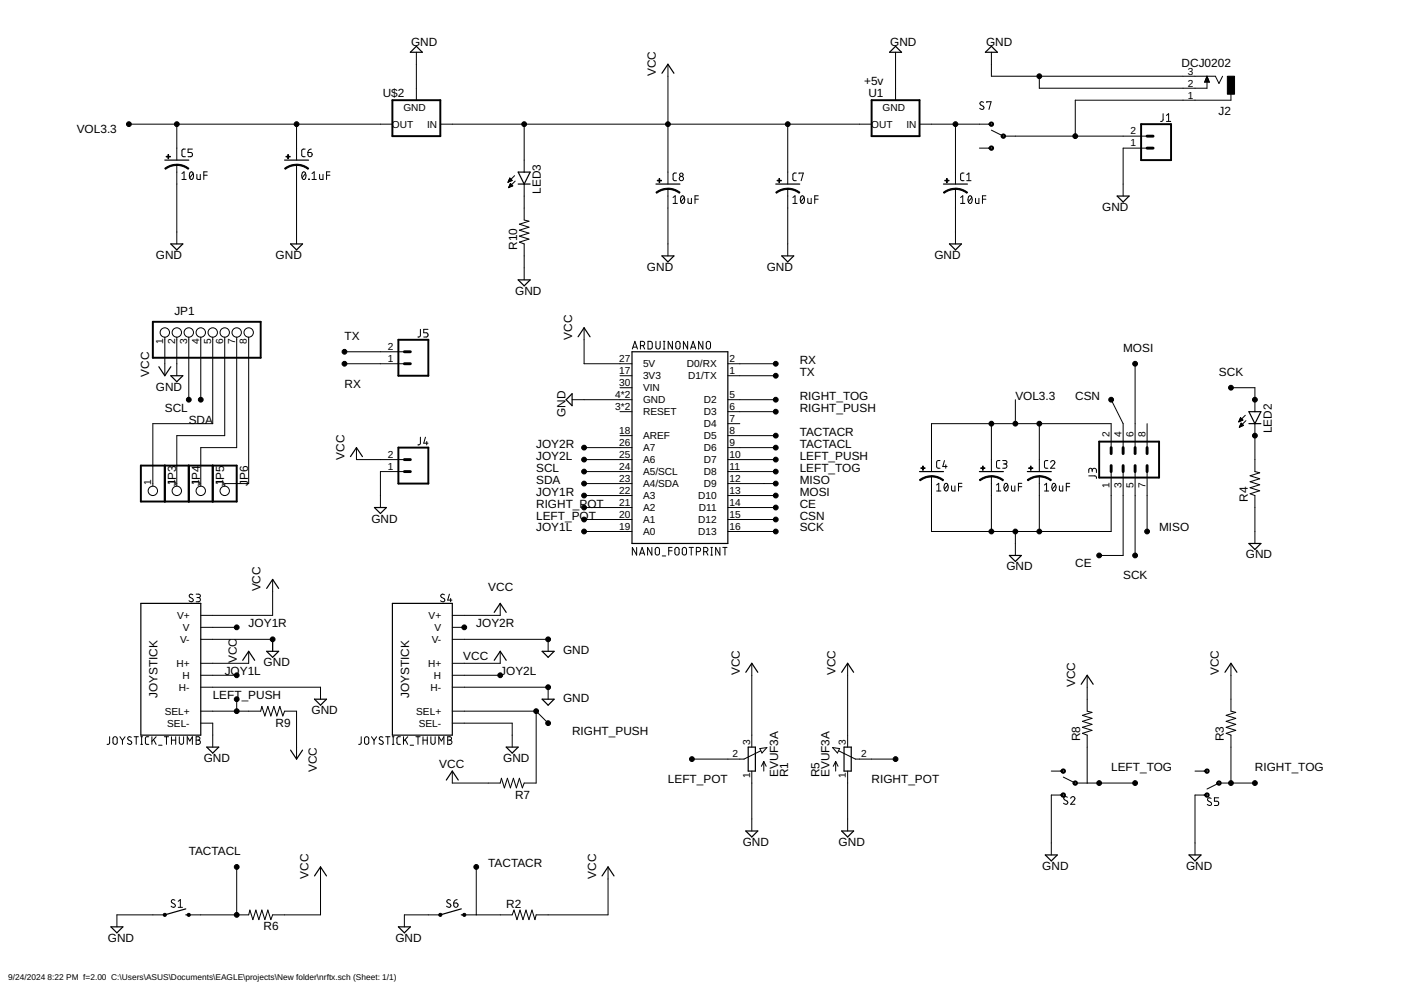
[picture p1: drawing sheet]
<svg xmlns="http://www.w3.org/2000/svg" width="594mm" height="420mm" viewBox="0 0 594 420" stroke-linecap="round" stroke-linejoin="round" font-family="sans-serif">
<g fill="none" stroke="#000" stroke-width=".42">
<path d="M176.6 22.2v20.3M283.2 27.2v50.8M379.8 22.2v20.3M420.4 22.2v10.1h95l1.5 3.1 1.5-3.1M440.7 32.3v5.1h71.1v-5.1M510.9 34.6h1.8M511 34.3h1.6M511.1 34.1h1.4M511.2 33.8h1.2M511.3 33.5h1M511.5 33.2h.7M511.6 33h.5"/>
<path d="M511.7 32.7h.3M511.8 32.4h.1M511.8 32.3l1 2.6h-2zM522 39.9v2.6h-66v15.2M54.7 52.6h111.7M75 52.6v15.3M125.8 52.6v15.3M186.7 52.6h182.9M222.3 52.6v20.4M334 52.6v25.4M389.9 52.6h30.5M405.2 52.6v25.4"/>
<path d="M417 43.4a.81 .81 0 0 0-1.2-.2 .81 .81 0 0 0 .1 1.3l1 .5a.82 .82 0 0 1 0 1.3 .82 .82 0 0 1-1.2-.2l-.3-.2M418.4 43.5v-.4h1.9l-.9 3.3M420.4 55.2l5.1 2.5h60.9M493.2 48.2v2.8l-.5 .4-.6 .1M494.6 51.5h1.8M494.6 48.9l.9-.7v3.3M75 69.9v33.5M77.2 73.6l.8-.7v3.2M77.2 76.1h1.8M78.6 63.2l-1.2 .1-.2 .6 .1 2.2 1.3 .3M80.6 73.1a.86 .86 0 0 1 1.1-.1 .86 .86 0 0 1 .3 1.1 1.39 1.39 0 0 1-1 2 2.27 2.27 0 0 1-.4-3zM81.6 63.2h-1.8v1.4h1a.91 .91 0 0 1 .8 .9 .91 .91 0 0 1-.8 .9h-1"/>
<path d="M81.9 73.6l-1.4 1.8M83.5 73.9v1.8l.5 .4h.9v-2.2M86.4 74.3h1.5M87.9 72.9h-1.5v3.2M125.8 69.9v33.5M128.3 73.1a.87 .87 0 0 1 1.1-.1 .87 .87 0 0 1 .3 1.1 1.41 1.41 0 0 1-1 2 2.27 2.27 0 0 1-.4-3zM129.4 63.2l-1.2 .1-.2 .6 .1 2.2 1.3 .3M129.6 73.6l-1.5 1.8M130.6 64.6h1a.91 .91 0 0 1 .8 1 .91 .91 0 0 1-1 .8 .91 .91 0 0 1-.8-.8zM130.9 75.9l.2 .2zM132 63.2l-1.1 .6-.3 .8M132.3 76.1h1.8"/>
<path d="M132.3 73.6l.9-.7v3.2M135.5 73.9l.1 1.8 .5 .4h.9v-2.2M138.5 74.3h1.4M139.9 72.9h-1.4v3.2M215.5 77.2h.1M215.6 76.9h.6M215.7 76.6h1.2M215.8 79.4h.3M215.8 76.4h1.3M215.9 79.1h.8M215.9 76.1h.9M216 78.8h1.4"/>
<path d="M216 75.8h.5M216.1 78.5h1.1M216.2 75.5h.1M216.2 75.5l1 1-1.8 .8zM216.2 78.3h.7M216.3 78h.4M216.4 77.8l1 1-1.7 .8zM218.2 74.5l-2.8 2.8M218.5 76.8l-2.8 2.8M222.3 78v15.3l2 .5-4.1 1.3 4.1 1.2-4.1 1.3 4.1 1.2-4.1 1.3 4.1 1.3-4.1 1.3 2.1 .7v15.3M286.9 73.4l-1.2 .1-.3 .6 .2 2.2 1.3 .3M337.7 73.4l-1.2 .1-.3 .6 .2 2.2 1.3 .3"/>
<path d="M338.8 73.7v-.3h1.8l-.9 3.2M408.8 73.4l-1.2 .1-.3 .6 .2 2.2 1.3 .3M409.9 76.6h1.9M409.9 74.1l.9-.7v3.2M415.3 62.8h5.1M486.4 62.8h-10.2v20.3M283.2 80.1v28.4M285.4 86.3h1.8M285.4 83.7l.9-.7v3.3M288.9 83.3a.88 .88 0 0 1 1.1-.1 .88 .88 0 0 1 .3 1 1.41 1.41 0 0 1-1.1 2 2.29 2.29 0 0 1-.3-2.9zM290.2 83.7l-1.5 1.8M291.7 84.1l.1 1.8 .5 .4h.9v-2.2"/>
<path d="M294.7 84.5h1.4M296.1 83h-1.4v3.3M334 80.1v28.4M336.2 86.3h1.8M336.2 83.7l.9-.7v3.3M339.7 83.3a.88 .88 0 0 1 1.1-.1 .88 .88 0 0 1 .3 1 1.41 1.41 0 0 1-1.1 2 2.29 2.29 0 0 1-.3-2.9zM341 83.7l-1.5 1.8M342.5 84.1l.1 1.8 .5 .4h.9v-2.2M345.5 84.5h1.4M346.9 83h-1.4v3.3M405.2 80.1v23.3M407.3 83.7l.9-.7v3.3"/>
<path d="M407.3 86.3h1.8M410.8 83.3a.87 .87 0 0 1 1.1-.1 .87 .87 0 0 1 .3 1 1.39 1.39 0 0 1-1 2 2.29 2.29 0 0 1-.4-2.9zM412.1 83.7l-1.5 1.8M413.7 84.1v1.8l.5 .4h.9v-2.2M416.6 84.5h1.5M418.1 83h-1.5v3.3M178.3 139.6l-.1 2.8-.2 .4-.8 .1M181.5 139.6h-1.8v1.5h1.1a.92 .92 0 0 1 .7 .9 .92 .92 0 0 1-.7 .9h-1.1M247.7 139v15.2h20.3M69.9 142.9v16.4M75 142.9v16.4M80.1 142.9v26.6"/>
<path d="M85.1 142.9v26.6M90.2 142.9v36.7h-25.4v26.5M95.3 142.9v41.8h-20.3v21.4M100.4 142.9v46.9h-15.3v16.3M105.5 142.9v62.1h-10.2v1.1M146.1 154.2h25.4M146.1 149.1h25.4M262.9 159.3h5.1M268.1 148l1.1-3.3 1.1 3.3M268.4 147.2h1.6M271.6 146.5h.9a.91 .91 0 0 0 .9-.9 .91 .91 0 0 0-.9-.9h-.9v3.3M272.6 146.5l.8 1.5"/>
<path d="M274.8 144.7l1.1 .1 .7 .6v1.9l-.7 .7h-1.1zM278.1 144.7v2.4a.9 .9 0 0 0 .9 .9 .9 .9 0 0 0 .9-.9v-2.4M281.3 144.7h.7M281.3 148h.7M281.6 144.7v3.3M285.1 144.7v3.3l-1.8-3.3v3.3M286.9 144.9a.9 .9 0 0 1 .9-.1 .9 .9 0 0 1 .6 .8v1.5a.91 .91 0 0 1-.9 .9 .91 .91 0 0 1-.9-.9v-1.5zM291.6 144.7v3.3l-1.8-3.3v3.3M292.8 148l1.1-3.3 1.1 3.3M293.1 147.2h1.6M298 144.7v3.3l-1.8-3.3v3.3M299.8 144.9a.9 .9 0 0 1 1-.1 .9 .9 0 0 1 .5 .8v1.5a.9 .9 0 0 1-.9 .9 .9 .9 0 0 1-.9-.9v-1.7z"/>
<path d="M308.6 154.2h20.4M308.6 159.3h20.4M481.3 154.2v35.6M242.6 169.5h25.4M262.9 174.5h5.1M262.9 164.4h5.1M308.6 174.5h20.4M308.6 169.5h20.4M308.6 179.6h5.1M420.4 179.6v20.3M430.6 169.5v10.1M440.7 179.6v20.3"/>
<path d="M471.2 169.5l5 10.1v10.2M486.4 179.6v10.2M522 164.4h10.1v10.1M525.3 178.8h.2M525.4 178.5h.8M525.6 178.2h1.2M525.7 177.9h1.2M525.8 177.7h.8M525.9 177.4h.5M526 177.1l1 1-1.7 .8zM526 177.1h.1M526.1 179.9h.7"/>
<path d="M526.2 179.6h.3M528.1 176.1l-2.8 2.8M528.3 178.4l-2.8 2.7M532.1 179.6v20.3l2.1 .5-4.1 1.3 4.1 1.3-4.1 1.3 4.1 1.2-4.1 1.3 4.1 1.3-4.1 1.2 2 .8v20.3M151.2 189.8v5.1h20.3M171.5 199.9h-10.2v15.3M178.3 185.4l-.1 2.7-.4 .5h-.6M180.4 185.4l-.7 2.5h1.8M181 187.2v1.4M247.7 189.8h20.3M247.7 194.9h20.3M247.7 199.9h20.3"/>
<path d="M262.9 184.7h5.1M308.6 184.7h20.4M308.6 189.8h20.4M308.6 194.9h20.4M308.6 199.9h20.4M398.6 195.3h-.9l-.5 .7 .1 2.2 1.3 .3M400.5 195.3l-.7 2.5h1.8M401 197.1v1.4M424 195.3h-.9l-.5 .7 .1 2.2 1.3 .3M425.2 195.3h1.1a.72 .72 0 0 1 .7 .7 .72 .72 0 0 1-.7 .7h-.8M426.1 196.7a.91 .91 0 0 1 .9 .9 .91 .91 0 0 1-.9 .9h-.9M444.3 195.3h-.9l-.5 .7 .1 2.2 1.3 .3"/>
<path d="M445.5 196a.89 .89 0 0 1 1.3-.7 .89 .89 0 0 1 .2 1.4l-1.5 1.8h1.8M463.1 199.4a.9 .9 0 0 1 .9-.9 .9 .9 0 0 1 .9 .9v.9M463.1 200v-.7a.72 .72 0 0 0-.7-.8 .72 .72 0 0 0-.7 .8v1M471.2 189.8v-10.2h-76.2v20.3M471.2 199.9v25.4h-76.2v-23.3M476.2 199.9v35.6h-10.1M481.3 199.9v35.6M486.4 199.9v25.4M525.6 180.9h.4M525.7 180.7h.9M525.9 180.4h1.4M526 180.1h1"/>
<path d="M527.3 180.4l-1-1-.8 1.7M527.3 180.4l-1.8 .7M247.7 205h20.3M247.7 210.1h20.3M247.7 215.2h20.3M308.6 205h20.4M308.6 210.1h20.4M308.6 215.2h20.4M397.2 208.2h1.8M397.2 205.6l.9-.7v3.3M400.8 205a.9 .9 0 0 1 1 .2 .9 .9 0 0 1 .3 .9 1.39 1.39 0 0 1-1.1 2 2.23 2.23 0 0 1-.2-3.1zM401.9 205.6l-1.4 1.9"/>
<path d="M403.5 206v1.8l.5 .4h.9v-2.2M406.4 206.4h1.5M407.9 204.9h-1.5v3.3M420.4 202v23.3M422.6 208.2h1.8M422.6 205.6l.9-.7v3.3M426.2 205a.9 .9 0 0 1 1 .2 .9 .9 0 0 1 .3 .9 1.39 1.39 0 0 1-1.1 2 2.23 2.23 0 0 1-.2-3.1zM427.3 205.6l-1.4 1.9M428.9 206v1.8l.5 .4h.9v-2.2M431.8 206.4h1.5M433.3 204.9h-1.5v3.3M440.7 202v23.3"/>
<path d="M442.9 205.6l.9-.7v3.3M442.9 208.2h1.8M446.5 205a.91 .91 0 0 1 1 .2 .91 .91 0 0 1 .3 .9 1.38 1.38 0 0 1-1.1 2 2.26 2.26 0 0 1-.2-3.1zM447.6 205.6l-1.4 1.9M449.2 206v1.8l.5 .4h1v-2.2M452.2 206.4h1.4M453.6 204.9h-1.4v3.3M461.7 201.8h2.7l.5 .4v.6M247.7 220.3h20.3M247.7 225.3h20.3M270 232.1v3.3l-1.9-3.3v3.3M271.2 235.4l1.1-3.3 1.1 3.3"/>
<path d="M271.5 234.5h1.6M276.4 232.1v3.3l-1.8-3.3v3.3M278.2 232.3a.9 .9 0 0 1 .9-.1 .9 .9 0 0 1 .5 .8v1.4a.9 .9 0 0 1-.9 .9 .9 .9 0 0 1-.9-.9zM280.8 235.7h1.5M283.6 233.5h1.4M285 232.1h-1.4v3.3M286.5 232.3a.9 .9 0 0 1 1-.1 .9 .9 0 0 1 .5 .8v1.4a.9 .9 0 0 1-.9 .9 .9 .9 0 0 1-.9-.9zM289.6 232.3a.92 .92 0 0 1 1-.1 .92 .92 0 0 1 .5 .8v1.4a.9 .9 0 0 1-.9 .9 .9 .9 0 0 1-.9-.9zM292.2 232.1h1.8M293.1 232.1v3.3M295.3 233.9h.9a.9 .9 0 0 0 .9-.9 .9 .9 0 0 0-.9-.9h-.9v3.3M298.4 233.9h.9a.9 .9 0 0 0 .9-.9 .9 .9 0 0 0-.9-.9h-.9v3.3"/>
<path d="M299.5 233.9l.7 1.5M301.4 232.1h.7M301.4 235.4h.7M301.8 232.1v3.3M305.3 232.1v3.3l-1.8-3.3v3.3M306.5 232.1h1.8M307.4 232.1v3.3M308.6 220.3h20.4M308.6 225.3h20.4M430.6 225.3v10.2M81.8 252.2a.81 .81 0 0 0-1.3-.2 .81 .81 0 0 0 .1 1.3l1 .5a.84 .84 0 0 1 0 1.3 .84 .84 0 0 1-1.2-.2l-.3-.2M83.2 251.9h1a.72 .72 0 0 1 .8 .7 .72 .72 0 0 1-.8 .7h-.7"/>
<path d="M84.1 253.3a.9 .9 0 0 1 .9 .9 .9 .9 0 0 1-.9 .9h-.9M115.6 245.7v15.2h-30.5M188.4 252.2a.82 .82 0 0 0-1.2-.2 .82 .82 0 0 0 .1 1.3l1 .5a.83 .83 0 0 1 0 1.3 .83 .83 0 0 1-1.3-.2l-.2-.2M190.6 251.9l-.8 2.5h1.8M191.1 253.7v1.4M212.1 255.8v5.1h-20.3M85.1 266h15.3M85.1 271.1h30.5v5M105.5 276.1v5.1h-20.4M191.8 266h5.1M191.8 271.1h40.6v5M212.1 276.1v5.1h-20.3"/>
<path d="M85.1 286.3h15.3M85.1 291.4h50.8v5M100.4 296.4v5.1M191.8 286.3h20.3M191.8 291.4h40.6v5M318.8 281.2v35.6M359.4 281.2v35.6M461 286.3v15.2l2 .5-4 1.3 4 1.3-4 1.2 4 1.3-4 1.3 4 1.2-4 1.3 2 .8v20.3M522 281.2v20.3l2 .5-4.1 1.3 4.1 1.3-4.1 1.2 4.1 1.3-4.1 1.3 4.1 1.2-4.1 1.3 2.1 .8v20.3M46.5 312.4v2.7l-.5 .5h-.6M48.2 312.6a.88 .88 0 0 1 1-.2 .88 .88 0 0 1 .5 .8v1.5a.9 .9 0 0 1-.9 .9 .9 .9 0 0 1-.9-.9v-1.5zM50.8 312.4l1.1 1.5"/>
<path d="M51.9 313.9v1.7M53 312.4l-1.1 1.5M55.7 312.6a.82 .82 0 0 0-1.3-.1 .82 .82 0 0 0 .1 1.2l1 .5a.83 .83 0 0 1 0 1.3 .83 .83 0 0 1-1.2-.2l-.2-.1M56.9 312.4h1.8M57.8 312.4v3.2M59.7 315.6h.7M59.7 312.4h.7M60 312.4v3.2M63.1 312.4h-1l-.4 .7 .1 2.2 1.3 .3M64.4 312.4v3.2M65.1 313.6l1.1 2M66.2 312.4l-1.8 1.9"/>
<path d="M67.2 316h1.5M69.7 312.4h1.8M70.6 312.4v3.2M72.7 312.4v3.2M72.7 313.8h1.8M74.5 312.4v3.2M76 312.4v2.3a.91 .91 0 0 0 .9 .9 .91 .91 0 0 0 1-.9v-2.3M79.4 315.6v-3.2l1.1 1.8 1.1-1.8v3.2M83.2 312.4h.9a.72 .72 0 0 1 .7 .7 .72 .72 0 0 1-.7 .7 .9 .9 0 0 1 .9 .9 .9 .9 0 0 1-.9 .9h-.9zM83.2 313.8h.9M85.1 301.5h25.4l.5-2 1.3 4.1 1.3-4.1 1.3 4.1 1.2-4.1 1.3 4.1 1.3-4.1 1.2 4.1 .8-2.1h5.1v20.3M85.1 306.6h5.1v10.2"/>
<path d="M153.2 312.4l-.1 2.7-.4 .5h-.6M154.9 312.6a.89 .89 0 0 1 1-.2 .89 .89 0 0 1 .5 .8v1.5a.9 .9 0 0 1-.9 .9 .9 .9 0 0 1-.9-.9v-1.5zM157.5 312.4l1.1 1.5M158.6 313.9v1.7M159.7 312.4l-1.1 1.5M162.3 312.6a.82 .82 0 0 0-1.2-.1 .82 .82 0 0 0 .1 1.2l1 .5a.84 .84 0 0 1 0 1.3 .84 .84 0 0 1-1.2-.2l-.3-.1M163.5 312.4h1.9M164.4 312.4v3.2M166.4 315.6h.7M166.4 312.4h.7M166.7 312.4v3.2M169.8 312.4h-1l-.5 .7 .2 2.2 1.3 .3"/>
<path d="M171.1 312.4v3.2M171.8 313.6l1.1 2M172.9 312.4l-1.8 1.9M173.9 316h1.5M176.4 312.4h1.8M177.2 312.4v3.2M179.4 313.8h1.8M179.4 312.4v3.2M181.2 312.4v3.2M182.7 312.4v2.3a.9 .9 0 0 0 .9 .9 .9 .9 0 0 0 .9-.9v-2.3M186.1 315.6v-3.2l1.1 1.8 1-1.8v3.2M189.8 312.4h.9a.72 .72 0 0 1 .8 .7 .72 .72 0 0 1-.8 .7 .9 .9 0 0 1 1 .9 .9 .9 0 0 1-1 .9h-.9z"/>
<path d="M189.8 313.8h.9M191.8 301.5h35.6M191.8 306.6h25.4v10.2M227.4 301.5v30.5h-5.1l-.8 2-1.3-4-1.2 4-1.3-4-1.3 4-1.2-4-1.3 4-1.3-4-.5 2h-20.3v-5.1M227.4 301.5l5 5.1M322.2 317.4l3-.5-2.1 2.4zM322.5 318.3l-7 3.5h-22.1M353 316.9l3 .5-.9 1.9zM355.7 318.3l7 3.5h17.1M318.8 326.9v25.4M323.9 322.9v4M323.9 322.9l1 2"/>
<path d="M323.9 322.9l-1 2M354.4 322.9v4M354.4 322.9l-1.1 2M354.4 322.9l1 2M359.4 326.9v25.4M445.8 326.9h5.1M450.9 329.5l5.1 2.5h25.3M450.9 337.1h-5.1v25.4M452.6 338a.81 .81 0 0 0-1.2-.2 .81 .81 0 0 0 0 1.3l1 .5a.84 .84 0 0 1 .1 1.3 .84 .84 0 0 1-1.3-.2l-.2-.1M454 338.5a.89 .89 0 0 1 1.3-.7 .89 .89 0 0 1 .2 1.4l-1.5 1.8h1.8M506.7 326.9h5.1M511.8 337.1h-5.1v25.4"/>
<path d="M513.6 338.5a.81 .81 0 0 0-1.3-.1 .81 .81 0 0 0 .1 1.2l1 .5a.84 .84 0 0 1 0 1.3 .84 .84 0 0 1-1.2-.2l-.3-.1M516.8 338.2h-1.8v1.5h1a.92 .92 0 0 1 .8 .9 .92 .92 0 0 1-.8 .9h-1M532.1 332h-15.2l-5.1 2.5M100.4 367.6v20.3M135.9 367.6v20.3h-20.3l-.7 2-1.3-4.1-1.3 4.1-1.3-4.1-1.2 4.1-1.3-4.1-1.3 4.1-1.2-4.1-.5 2.1h-25.4M202 367.6v20.3M257.8 367.6v20.3h-30.4l-.6 2-1.2-4.1-1.3 4.1-1.3-4.1-1.2 4.1-1.3-4.1-1.3 4.1-1.2-4.1-.8 2.1h-20.3M69.9 387.9h-20.3v5.1M74.2 381.7a.81 .81 0 0 0-1.3-.2 .81 .81 0 0 0 .1 1.3l1 .5a.83 .83 0 0 1 0 1.3 .83 .83 0 0 1-1.2-.2l-.2-.2M75.6 382.1l.9-.7v3.3M75.6 384.7h1.8M186.7 387.9h-15.2v5.1"/>
<path d="M191 381.7a.81 .81 0 0 0-1.2-.2 .81 .81 0 0 0 0 1.3l1 .5a.84 .84 0 0 1 .1 1.3 .84 .84 0 0 1-1.3-.2l-.2-.2M192.4 382.9h1.1a.91 .91 0 0 1 .7 1 .91 .91 0 0 1-.9 .8 .91 .91 0 0 1-.9-.9zM193.8 381.4l-.8 .3-.6 1.2"/>
<circle cx="288.9" cy="74.1" r=".72"/>
<circle cx="288.9" cy="75.7" r=".9"/>
<circle cx="69.9" cy="141" r="1.99"/>
<circle cx="75" cy="141" r="1.99"/>
<circle cx="80.1" cy="141" r="1.99"/>
<circle cx="85.1" cy="141" r="1.99"/>
<circle cx="90.2" cy="141" r="1.99"/>
<circle cx="95.3" cy="141" r="1.99"/>
<circle cx="100.4" cy="141" r="1.99"/>
<circle cx="105.5" cy="141" r="1.99"/>
<circle cx="64.8" cy="208.1" r="1.99"/>
<circle cx="75" cy="208.1" r="1.99"/>
<circle cx="85.1" cy="208.1" r="1.99"/>
<circle cx="95.3" cy="208.1" r="1.99"/>
</g>
<g fill="none" stroke="#000" stroke-width=".51">
<path d="M176.6 19.6l2.5 2.6h-5.1zM379.8 19.6l2.5 2.6h-5.1zM420.4 19.6l2.5 2.6h-5zM280.7 31.1l2.5-3.9 2.6 3.9M69.9 67.9h10.2M120.7 67.9h10.1M219.7 78h5.1M219.7 73h5.1l-2.5 5zM278.2 78h10.1M329 78h10.1M400.1 78h10.1M473.7 83.1h5.1l-2.6 2.6z"/>
<path d="M72.4 103.4h5.1l-2.5 2.6zM123.2 103.4h5.1l-2.5 2.6zM219.7 118.7h5.1l-2.5 2.5zM280.7 108.5h5.1l-2.6 2.5zM331.5 108.5h5.1l-2.6 2.5zM402.6 103.4h5.1l-2.5 2.6zM67.4 155.5l2.5 3.8 2.5-3.8M72.4 159.3h5.1l-2.5 2.5zM245.1 142.8l2.6-3.8 2.5 3.8M268 149.1h40.6v81.3h-40.6zM242.6 166.9v5.1l-2.5-2.5zM529.6 174.5h5.1l-2.6 5.1z"/>
<path d="M529.6 179.6h5.1M148.6 193.6l2.6-3.8 2.5 3.8M389.9 199.9h10.2M415.3 199.9h10.2M435.6 199.9h10.2M158.8 215.2h5.1l-2.6 2.5zM428 235.5h5.1l-2.5 2.5zM529.6 230.4h5.1l-2.6 2.6zM59.7 255.8h25.4v55.9h-25.4zM113.1 249.5l2.5-3.8 2.6 3.8M166.4 255.8h25.4v55.9h-25.4zM209.6 259.6l2.5-3.8 2.6 3.8"/>
<path d="M102.9 280l2.6-3.9 2.5 3.9M113.1 276.1h5.1l-2.6 2.6zM209.6 280l2.5-3.9 2.6 3.9M229.9 276.1h5.1l-2.6 2.6zM133.4 296.4h5.1l-2.6 2.6zM229.9 296.4h5.1l-2.6 2.6zM316.3 285l2.5-3.8 2.5 3.8M356.9 285l2.5-3.8 2.6 3.8M458.5 290.1l2.5-3.8 2.5 3.8M519.4 285l2.6-3.8 2.5 3.8M87.7 316.8h5.1l-2.6 2.5zM123.2 318l2.6 3.8 2.5-3.8"/>
<path d="M214.7 316.8h5l-2.5 2.5zM317.3 316.8h3v10.1h-3zM357.9 316.8h3.1v10.1h-3.1zM189.3 330.7l2.5-3.8 2.5 3.8M316.3 352.3h5l-2.5 2.6zM356.9 352.3h5.1l-2.6 2.6zM133.4 371.4l2.5-3.8 2.6 3.8M255.3 371.4l2.5-3.8 2.6 3.8M443.3 362.5h5l-2.5 2.5zM504.2 362.5h5.1l-2.6 2.5zM47 393h5.1l-2.5 2.5zM78.8 387.9h1.3"/>
<path d="M78.8 385.3l-8.9 2.6M168.9 393h5.1l-2.5 2.5zM195.6 387.9h1.3M195.6 385.3l-8.9 2.6"/>
</g>
<g fill="#000" stroke="#000" stroke-width=".42">
<path d="M419.7 52.1a.93 .93 0 0 1 1.4 0 .93 .93 0 0 1-.4 1.4 .93 .93 0 0 1-1.2-.9h.4a.52 .52 0 0 1 .7-.5 .52 .52 0 0 1 .2 .9 .52 .52 0 0 1-.9-.2l-.4-.2z" fill-rule="evenodd"/>
<path d="M424.7 57.1a.93 .93 0 0 1 1.5 .1 .93 .93 0 0 1-.4 1.4 .93 .93 0 0 1-1.3-.9h.4a.52 .52 0 0 1 .7-.5 .52 .52 0 0 1 .2 .8 .52 .52 0 0 1-.8-.1l-.5-.2z" fill-rule="evenodd"/>
<path d="M69.9 71.4a8.2 8.2 0 0 1 5.1-1.7v.5l-2.9 .5-1.9 1.1z" fill-rule="evenodd"/>
<path d="M75 69.6a8.2 8.2 0 0 1 5.1 1.8l-.3 .4-1.9-1.1-2.9-.6z" fill-rule="evenodd"/>
<path d="M120.7 71.4a8.1 8.1 0 0 1 5.1-1.7v.5l-2.9 .5-1.9 1.1z" fill-rule="evenodd"/>
<path d="M125.8 69.6a8.2 8.2 0 0 1 5.1 1.8l-.3 .4-1.9-1.1-2.9-.6z" fill-rule="evenodd"/>
<path d="M419.7 62.2a.93 .93 0 0 1 1.4 .1 .93 .93 0 0 1-.4 1.4 .93 .93 0 0 1-1.2-.9h.4a.52 .52 0 0 1 .7-.5 .52 .52 0 0 1 .2 .8 .52 .52 0 0 1-.9-.1l-.4-.2z" fill-rule="evenodd"/>
<path d="M278.2 81.5a8.1 8.1 0 0 1 5-1.7v.5l-2.1 .3-2.7 1.3z" fill-rule="evenodd"/>
<path d="M283.2 79.8a8.3 8.3 0 0 1 5.2 1.7l-.3 .4-2-1.1-2.9-.5z" fill-rule="evenodd"/>
<path d="M329 81.5a8.1 8.1 0 0 1 5-1.7v.5l-2.8 .6-2 1z" fill-rule="evenodd"/>
<path d="M334 79.8a8.2 8.2 0 0 1 5.2 1.7l-.3 .4-2-1.1-2.9-.5z" fill-rule="evenodd"/>
<path d="M400 81.5a8.2 8.2 0 0 1 5.2-1.7v.5l-2.9 .6-1.9 1z" fill-rule="evenodd"/>
<path d="M405.2 79.8a8.2 8.2 0 0 1 5.1 1.7l-.3 .4-1.9-1.1-2.9-.5z" fill-rule="evenodd"/>
<path d="M389.9 203.4a8.2 8.2 0 0 1 5.1-1.7v.5l-2.2 .3-2.6 1.3z" fill-rule="evenodd"/>
<path d="M395 201.7a8.1 8.1 0 0 1 5.1 1.8l-.3 .4-2.6-1.4-2.2-.3z" fill-rule="evenodd"/>
<path d="M415.3 203.4a8.2 8.2 0 0 1 5.1-1.7v.5l-2.2 .3-2.6 1.3z" fill-rule="evenodd"/>
<path d="M420.4 201.7a8.1 8.1 0 0 1 5.1 1.8l-.3 .4-2.6-1.4-2.2-.3z" fill-rule="evenodd"/>
<path d="M435.6 203.4a8.2 8.2 0 0 1 5.1-1.7v.5l-2.2 .3-2.6 1.3z" fill-rule="evenodd"/>
<path d="M440.7 201.7a8.1 8.1 0 0 1 5.1 1.8l-.3 .4-2.6-1.4-2.2-.3z" fill-rule="evenodd"/>
<path d="M450.1 326.4a.92 .92 0 0 1 1.5 0 .92 .92 0 0 1-.5 1.4 .92 .92 0 0 1-1.2-.9h.4a.52 .52 0 0 1 .8-.4 .52 .52 0 0 1 .1 .8 .52 .52 0 0 1-.8-.2l-.5-.2z" fill-rule="evenodd"/>
<path d="M450.1 336.5a.92 .92 0 0 1 1.5 .1 .92 .92 0 0 1-.5 1.4 .92 .92 0 0 1-1.2-.9h.4a.52 .52 0 0 1 .8-.5 .52 .52 0 0 1 .1 .9 .52 .52 0 0 1-.8-.3l-.5-.1z" fill-rule="evenodd"/>
<path d="M455.2 331.4a.92 .92 0 0 1 1.5 .1 .92 .92 0 0 1-.5 1.4 .92 .92 0 0 1-1.2-.9h.4a.52 .52 0 0 1 .8-.5 .52 .52 0 0 1 .1 .9 .52 .52 0 0 1-.9-.2l-.4-.2z" fill-rule="evenodd"/>
<path d="M511.1 336.5a.92 .92 0 0 1 1.5 .1 .92 .92 0 0 1-.5 1.4 .92 .92 0 0 1-1.2-.9h.4a.51 .51 0 0 1 .7-.5 .51 .51 0 0 1 .1 .9 .51 .51 0 0 1-.8-.3l-.4-.1z" fill-rule="evenodd"/>
<path d="M511.1 326.4a.92 .92 0 0 1 1.5 0 .92 .92 0 0 1-.5 1.4 .92 .92 0 0 1-1.2-.9h.4a.51 .51 0 0 1 .7-.4 .51 .51 0 0 1 .1 .8 .51 .51 0 0 1-.8-.2l-.4-.2z" fill-rule="evenodd"/>
<path d="M516.2 331.4a.92 .92 0 0 1 1.4 .1 .92 .92 0 0 1-.4 1.4 .92 .92 0 0 1-1.2-.9h.4a.51 .51 0 0 1 .7-.4 .51 .51 0 0 1 .1 .8 .51 .51 0 0 1-.8-.2l-.4-.2z" fill-rule="evenodd"/>
<circle cx="440.7" cy="32.3" r="1.02"/>
<circle cx="54.7" cy="52.6" r="1.02"/>
<circle cx="75" cy="52.6" r="1.02"/>
<circle cx="125.8" cy="52.6" r="1.02"/>
<circle cx="222.3" cy="52.6" r="1.02"/>
<circle cx="283.2" cy="52.6" r="1.02"/>
<circle cx="334" cy="52.6" r="1.02"/>
<circle cx="405.2" cy="52.6" r="1.02"/>
<circle cx="456" cy="57.7" r="1.02"/>
<circle cx="146.1" cy="149.1" r="1.02"/>
<circle cx="146.1" cy="154.2" r="1.02"/>
<circle cx="329" cy="154.2" r="1.02"/>
<circle cx="329" cy="159.3" r="1.02"/>
<circle cx="481.3" cy="154.2" r="1.02"/>
<circle cx="80.1" cy="169.5" r="1.02"/>
<circle cx="85.1" cy="169.5" r="1.02"/>
<circle cx="329" cy="169.5" r="1.02"/>
<circle cx="329" cy="174.5" r="1.02"/>
<circle cx="420.4" cy="179.6" r="1.02"/>
<circle cx="430.6" cy="179.6" r="1.02"/>
<circle cx="440.7" cy="179.6" r="1.02"/>
<circle cx="471.2" cy="169.5" r="1.02"/>
<circle cx="522" cy="164.4" r="1.02"/>
<circle cx="532.1" cy="169.5" r="1.02"/>
<circle cx="247.7" cy="194.9" r="1.02"/>
<circle cx="247.7" cy="199.9" r="1.02"/>
<circle cx="247.7" cy="189.8" r="1.02"/>
<circle cx="329" cy="194.9" r="1.02"/>
<circle cx="329" cy="199.9" r="1.02"/>
<circle cx="329" cy="184.7" r="1.02"/>
<circle cx="329" cy="189.8" r="1.02"/>
<circle cx="532.1" cy="184.7" r="1.02"/>
<circle cx="247.7" cy="210.1" r="1.02"/>
<circle cx="247.7" cy="205" r="1.02"/>
<circle cx="247.7" cy="215.2" r="1.02"/>
<circle cx="329" cy="205" r="1.02"/>
<circle cx="329" cy="215.2" r="1.02"/>
<circle cx="329" cy="210.1" r="1.02"/>
<circle cx="247.7" cy="225.3" r="1.02"/>
<circle cx="247.7" cy="220.3" r="1.02"/>
<circle cx="329" cy="220.3" r="1.02"/>
<circle cx="329" cy="225.3" r="1.02"/>
<circle cx="420.4" cy="225.3" r="1.02"/>
<circle cx="430.6" cy="225.3" r="1.02"/>
<circle cx="440.7" cy="225.3" r="1.02"/>
<circle cx="466.1" cy="235.5" r="1.02"/>
<circle cx="481.3" cy="235.5" r="1.02"/>
<circle cx="486.4" cy="225.3" r="1.02"/>
<circle cx="100.4" cy="266" r="1.02"/>
<circle cx="115.6" cy="271.1" r="1.02"/>
<circle cx="196.9" cy="266" r="1.02"/>
<circle cx="232.4" cy="271.1" r="1.02"/>
<circle cx="100.4" cy="296.4" r="1.02"/>
<circle cx="100.4" cy="286.3" r="1.02"/>
<circle cx="212.1" cy="286.3" r="1.02"/>
<circle cx="232.4" cy="291.4" r="1.02"/>
<circle cx="100.4" cy="301.5" r="1.02"/>
<circle cx="227.4" cy="301.5" r="1.02"/>
<circle cx="232.4" cy="306.6" r="1.02"/>
<circle cx="293.4" cy="321.8" r="1.02"/>
<circle cx="379.8" cy="321.8" r="1.02"/>
<circle cx="466.1" cy="332" r="1.02"/>
<circle cx="481.3" cy="332" r="1.02"/>
<circle cx="522" cy="332" r="1.02"/>
<circle cx="532.1" cy="332" r="1.02"/>
<circle cx="100.4" cy="367.6" r="1.02"/>
<circle cx="202" cy="367.6" r="1.02"/>
<circle cx="69.9" cy="387.9" r=".66"/>
<circle cx="80" cy="387.9" r=".66"/>
<circle cx="100.4" cy="387.9" r="1.02"/>
<circle cx="186.7" cy="387.9" r=".66"/>
<circle cx="196.9" cy="387.9" r=".66"/>
</g>
<g fill="none" stroke="#000" stroke-width="1.2">
<path d="M486.4 57.7h2.5M486.4 62.8h2.5M171.5 149.1h2.5M171.5 154.2h2.5M171.5 194.9h2.5M171.5 199.9h2.5M471.2 189.8v2.5M471.2 197.4v2.5M476.2 189.8v2.5M476.2 197.4v2.5M481.3 189.8v2.5M481.3 197.4v2.5"/>
<path d="M486.4 189.8v2.5M486.4 197.4v2.5"/>
</g>
<path d="M166.4 42.5h20.3v15.2h-20.3zM369.6 42.5h20.3v15.2h-20.3zM483.9 52.6h12.7v15.3h-12.7zM64.8 136.4h45.7v15.3h-45.7zM168.9 144.1h12.7v15.2h-12.7zM59.7 197.4h40.7v15.2h-40.7zM69.9 197.4v15.2M80.1 197.4v15.2M90.2 197.4v15.2M168.9 189.8h12.7v15.2h-12.7zM466.1 187.2h25.4v15.3h-25.4z" fill="none" stroke="#000" stroke-width=".83"/>
<g fill="#000" stroke="#000" stroke-width=".42">
<path d="M520.4 32.3h3.1v7.6h-3.1zM70.5 66.3h1.7v.2h-1.7zM71.2 65.5h.3v1.8h-.3zM121.3 66.3h1.7v.2h-1.7zM122 65.5h.3v1.8h-.3zM278.7 76.4h1.8v.3h-1.8zM279.5 75.7h.2v1.7h-.2zM329.5 76.4h1.8v.3h-1.8zM330.3 75.7h.2v1.7h-.2zM400.6 76.4h1.8v.3h-1.8zM401.4 75.7h.3v1.7h-.3zM390.5 198.4h1.8v.2h-1.8z"/>
<path d="M391.2 197.6h.3v1.8h-.3zM415.9 198.4h1.8v.2h-1.8zM416.6 197.6h.3v1.8h-.3zM436.2 198.4h1.8v.2h-1.8zM437 197.6h.2v1.8h-.2z"/>
</g>
<g font-size="5">
<text x="174.3" y="19.4">GND</text>
<text x="377.5" y="19.4">GND</text>
<text x="418.1" y="19.4">GND</text>
<text x="501" y="28.3">DCJ0202</text>
<text x="278.2" y="32.3" transform="rotate(-90 278.2 32.3)">VCC</text>
<text x="366.4" y="35.9">+5v</text>
<text x="162.3" y="41">U$2</text>
<text x="368.3" y="41">U1</text>
<text x="516.7" y="48.6">J2</text>
<text x="32.5" y="56.2">VOL3.3</text>
<text x="229.4" y="82.1" transform="rotate(-90 229.4 82.1)">LED3</text>
<text x="467.4" y="89.5">GND</text>
<text x="219.3" y="106" transform="rotate(-90 219.3 106)">R10</text>
<text x="66.1" y="109.8">GND</text>
<text x="116.9" y="109.8">GND</text>
<text x="396.3" y="109.8">GND</text>
<text x="274.3" y="114.9">GND</text>
<text x="325.1" y="114.9">GND</text>
<text x="218.5" y="125">GND</text>
<text x="73.9" y="133.7">JP1</text>
<text x="146.1" y="144.1">TX</text>
<text x="242.6" y="144.1" transform="rotate(-90 242.6 144.1)">VCC</text>
<text x="476.3" y="149.1">MOSI</text>
<text x="339.1" y="154.2">RX</text>
<text x="63.3" y="159.7" transform="rotate(-90 63.3 159.7)">VCC</text>
<text x="339.1" y="159.3">TX</text>
<text x="516.9" y="159.3">SCK</text>
<text x="66.1" y="165.7">GND</text>
<text x="146.1" y="164.4">RX</text>
<text x="339.1" y="169.5">RIGHT_TOG</text>
<text x="430.5" y="169.5">VOL3.3</text>
<text x="455.9" y="169.5">CSN</text>
<text x="69.9" y="174.5">SCL</text>
<text x="80" y="179.6">SDA</text>
<text x="239.8" y="176.8" transform="rotate(-90 239.8 176.8)">GND</text>
<text x="339.1" y="174.5">RIGHT_PUSH</text>
<text x="339.1" y="184.7">TACTACR</text>
<text x="539.2" y="183.7" transform="rotate(-90 539.2 183.7)">LED2</text>
<text x="227.4" y="189.8">JOY2R</text>
<text x="339.1" y="189.8">TACTACL</text>
<text x="146.1" y="194.9" transform="rotate(-90 146.1 194.9)">VCC</text>
<text x="227.4" y="194.9">JOY2L</text>
<text x="339.1" y="194.9">LEFT_PUSH</text>
<text x="105.2" y="203.5" transform="rotate(-90 105.2 203.5)">P6</text>
<text x="227.4" y="199.9">SCL</text>
<text x="339.1" y="199.9">LEFT_TOG</text>
<text x="74.7" y="206.1" transform="rotate(-90 74.7 206.1)">JP3</text>
<text x="84.9" y="206.1" transform="rotate(-90 84.9 206.1)">JP4</text>
<text x="95" y="206.1" transform="rotate(-90 95 206.1)">JP5</text>
<text x="105.2" y="206.1" transform="rotate(-90 105.2 206.1)">J</text>
<text x="227.4" y="205">SDA</text>
<text x="339.1" y="205">MISO</text>
<text x="227.4" y="210.1">JOY1R</text>
<text x="227.4" y="215.2">RIGHT_POT</text>
<text x="339.1" y="215.2">CE</text>
<text x="339.1" y="210.1">MOSI</text>
<text x="529.1" y="212.6" transform="rotate(-90 529.1 212.6)">R4</text>
<text x="157.5" y="221.5">GND</text>
<text x="227.4" y="220.3">LEFT_POT</text>
<text x="339.1" y="220.3">CSN</text>
<text x="227.4" y="225.3">JOY1L</text>
<text x="339.1" y="225.3">SCK</text>
<text x="491.5" y="225.3">MISO</text>
<text x="528.3" y="236.8">GND</text>
<text x="426.7" y="241.8">GND</text>
<text x="455.9" y="240.6">CE</text>
<text x="476.3" y="245.7">SCK</text>
<text x="110.5" y="250.7" transform="rotate(-90 110.5 250.7)">VCC</text>
<text x="207" y="250.7">VCC</text>
<text x="105.4" y="266">JOY1R</text>
<text x="202" y="266">JOY2R</text>
<text x="100.4" y="281.2" transform="rotate(-90 100.4 281.2)">VCC</text>
<text x="196.5" y="279.7">VCC</text>
<text x="238.8" y="277.4">GND</text>
<text x="95.3" y="286.3">JOY1L</text>
<text x="111.8" y="282.5">GND</text>
<text x="212.1" y="286.3">JOY2L</text>
<text x="313.7" y="286.3" transform="rotate(-90 313.7 286.3)">VCC</text>
<text x="354.3" y="286.3" transform="rotate(-90 354.3 286.3)">VCC</text>
<text x="516.9" y="286.3" transform="rotate(-90 516.9 286.3)">VCC</text>
<text x="455.9" y="291.4" transform="rotate(-90 455.9 291.4)">VCC</text>
<text x="66.8" y="295.9" transform="rotate(-90 66.8 295.9)">JOYSTICK</text>
<text x="90.2" y="296.4">LEFT_PUSH</text>
<text x="173.5" y="295.9" transform="rotate(-90 173.5 295.9)">JOYSTICK</text>
<text x="238.8" y="297.7">GND</text>
<text x="132.1" y="302.8">GND</text>
<text x="116.8" y="308.1">R9</text>
<text x="242.6" y="311.7">RIGHT_PUSH</text>
<text x="458" y="314.2" transform="rotate(-90 458 314.2)">R8</text>
<text x="519" y="314.2" transform="rotate(-90 519 314.2)">R3</text>
<text x="86.4" y="323.1">GND</text>
<text x="213.4" y="323.1">GND</text>
<text x="134.4" y="327.4" transform="rotate(-90 134.4 327.4)">VCC</text>
<text x="186.3" y="325.4">VCC</text>
<text x="330" y="329.5" transform="rotate(-90 330 329.5)">EVUF3A</text>
<text x="334.3" y="329.5" transform="rotate(-90 334.3 329.5)">R1</text>
<text x="347.5" y="329.5" transform="rotate(-90 347.5 329.5)">R5</text>
<text x="351.8" y="329.5" transform="rotate(-90 351.8 329.5)">EVUF3A</text>
<text x="471.2" y="326.9">LEFT_TOG</text>
<text x="532.1" y="326.9">RIGHT_TOG</text>
<text x="283.2" y="332">LEFT_POT</text>
<text x="369.6" y="332">RIGHT_POT</text>
<text x="218.4" y="338.6">R7</text>
<text x="315" y="358.7">GND</text>
<text x="355.6" y="358.7">GND</text>
<text x="80" y="362.5">TACTACL</text>
<text x="207" y="367.6">TACTACR</text>
<text x="442" y="368.8">GND</text>
<text x="502.9" y="368.8">GND</text>
<text x="130.8" y="372.6" transform="rotate(-90 130.8 372.6)">VCC</text>
<text x="252.8" y="372.6" transform="rotate(-90 252.8 372.6)">VCC</text>
<text x="214.7" y="384.9">R2</text>
<text x="111.7" y="394.4">R6</text>
<text x="45.8" y="399.3">GND</text>
<text x="167.7" y="399.3">GND</text>
</g>
<g font-size="4.3">
<text x="503.6" y="31.6">3</text>
<text x="503.6" y="41.8">1</text>
<text x="503.6" y="36.7">2</text>
<text x="171.1" y="47">GND</text>
<text x="374.2" y="47">GND</text>
<text x="166.2" y="54.4">OUT</text>
<text x="181.2" y="54.4">IN</text>
<text x="369.4" y="54.4">OUT</text>
<text x="384.3" y="54.4">IN</text>
<text x="479.4" y="57">2</text>
<text x="479.4" y="62.1">1</text>
<text x="69.2" y="146.1" transform="rotate(-90 69.2 146.1)">1</text>
<text x="74.3" y="146.1" transform="rotate(-90 74.3 146.1)">2</text>
<text x="79.3" y="146.1" transform="rotate(-90 79.3 146.1)">3</text>
<text x="84.4" y="146.1" transform="rotate(-90 84.4 146.1)">4</text>
<text x="89.5" y="146.1" transform="rotate(-90 89.5 146.1)">5</text>
<text x="94.6" y="146.1" transform="rotate(-90 94.6 146.1)">6</text>
<text x="99.7" y="146.1" transform="rotate(-90 99.7 146.1)">7</text>
<text x="104.7" y="146.1" transform="rotate(-90 104.7 146.1)">8</text>
<text x="164.4" y="148.4">2</text>
<text x="164.4" y="153.5">1</text>
<text x="262.5" y="153.5">27</text>
<text x="272.7" y="155.7">5V</text>
<text x="291.3" y="155.7">D0/RX</text>
<text x="309.3" y="153.5">2</text>
<text x="262.5" y="158.6">17</text>
<text x="272.7" y="160.8">3V3</text>
<text x="291.8" y="160.8">D1/TX</text>
<text x="309.3" y="158.6">1</text>
<text x="262.5" y="163.7">30</text>
<text x="272.7" y="165.9">VIN</text>
<text x="260.8" y="173.8">3*2</text>
<text x="260.8" y="168.8">4*2</text>
<text x="272.7" y="171">GND</text>
<text x="298.5" y="171">D2</text>
<text x="309.3" y="168.8">5</text>
<text x="309.3" y="173.8">6</text>
<text x="272.7" y="176.1">RESET</text>
<text x="298.5" y="176.1">D3</text>
<text x="309.3" y="178.9">7</text>
<text x="262.5" y="184">18</text>
<text x="298.5" y="181.1">D4</text>
<text x="309.3" y="184">8</text>
<text x="470.5" y="185.1" transform="rotate(-90 470.5 185.1)">2</text>
<text x="475.5" y="185.1" transform="rotate(-90 475.5 185.1)">4</text>
<text x="480.6" y="185.1" transform="rotate(-90 480.6 185.1)">6</text>
<text x="485.7" y="185.1" transform="rotate(-90 485.7 185.1)">8</text>
<text x="262.5" y="189.1">26</text>
<text x="272.7" y="191.3">A7</text>
<text x="272.7" y="186.2">AREF</text>
<text x="298.5" y="186.2">D5</text>
<text x="298.5" y="191.3">D6</text>
<text x="309.3" y="189.1">9</text>
<text x="164.4" y="194.1">2</text>
<text x="262.5" y="194.1">25</text>
<text x="272.7" y="196.4">A6</text>
<text x="298.5" y="196.4">D7</text>
<text x="309.3" y="194.1">10</text>
<text x="164.4" y="199.2">1</text>
<text x="262.5" y="199.2">24</text>
<text x="272.7" y="201.5">A5/SCL</text>
<text x="298.5" y="201.5">D8</text>
<text x="309.3" y="199.2">11</text>
<text x="64.1" y="205.4" transform="rotate(-90 64.1 205.4)">1</text>
<text x="74.3" y="205.4" transform="rotate(-90 74.3 205.4)">1</text>
<text x="84.4" y="205.4" transform="rotate(-90 84.4 205.4)">1</text>
<text x="94.6" y="205.4" transform="rotate(-90 94.6 205.4)">1</text>
<text x="262.5" y="209.4">22</text>
<text x="262.5" y="204.3">23</text>
<text x="272.7" y="206.5">A4/SDA</text>
<text x="298.5" y="206.5">D9</text>
<text x="309.3" y="204.3">12</text>
<text x="309.3" y="209.4">13</text>
<text x="470.5" y="207" transform="rotate(-90 470.5 207)">1</text>
<text x="475.5" y="207" transform="rotate(-90 475.5 207)">3</text>
<text x="480.6" y="207" transform="rotate(-90 480.6 207)">5</text>
<text x="485.7" y="207" transform="rotate(-90 485.7 207)">7</text>
<text x="262.5" y="214.5">21</text>
<text x="272.7" y="211.6">A3</text>
<text x="296.1" y="211.6">D10</text>
<text x="309.3" y="214.5">14</text>
<text x="262.5" y="219.5">20</text>
<text x="272.7" y="221.8">A1</text>
<text x="272.7" y="216.7">A2</text>
<text x="296.1" y="221.8">D12</text>
<text x="296.4" y="216.7">D11</text>
<text x="309.3" y="219.5">15</text>
<text x="262.5" y="224.6">19</text>
<text x="272.7" y="226.9">A0</text>
<text x="296.1" y="226.9">D13</text>
<text x="309.3" y="224.6">16</text>
<text x="75.1" y="262.4">V+</text>
<text x="181.7" y="262.4">V+</text>
<text x="77.6" y="267.5">V</text>
<text x="184.3" y="267.5">V</text>
<text x="76.4" y="272.6">V-</text>
<text x="183.1" y="272.6">V-</text>
<text x="74.8" y="282.7">H+</text>
<text x="77.3" y="287.8">H</text>
<text x="181.5" y="282.7">H+</text>
<text x="184" y="287.8">H</text>
<text x="75.9" y="292.9">H-</text>
<text x="182.6" y="292.9">H-</text>
<text x="69.8" y="303.1">SEL+</text>
<text x="176.5" y="303.1">SEL+</text>
<text x="70.9" y="308.1">SEL-</text>
<text x="177.6" y="308.1">SEL-</text>
<text x="318.1" y="316.1" transform="rotate(-90 318.1 316.1)">3</text>
<text x="358.7" y="316.1" transform="rotate(-90 358.7 316.1)">3</text>
<text x="310.6" y="321.1">2</text>
<text x="365.2" y="321.1">2</text>
<text x="318.1" y="330" transform="rotate(-90 318.1 330)">1</text>
<text x="358.7" y="330" transform="rotate(-90 358.7 330)">1</text>
</g>
<g font-size="3.5">
<text x="3.5" y="415.7">9/24/2024</text>
<text x="20.2" y="415.7">8:22 PM f=2.00 C:\Users\ASUS\Documents\EAGLE\projects\New folder\nrftx.sch (Sheet: 1/1)</text>
</g>
</svg>
